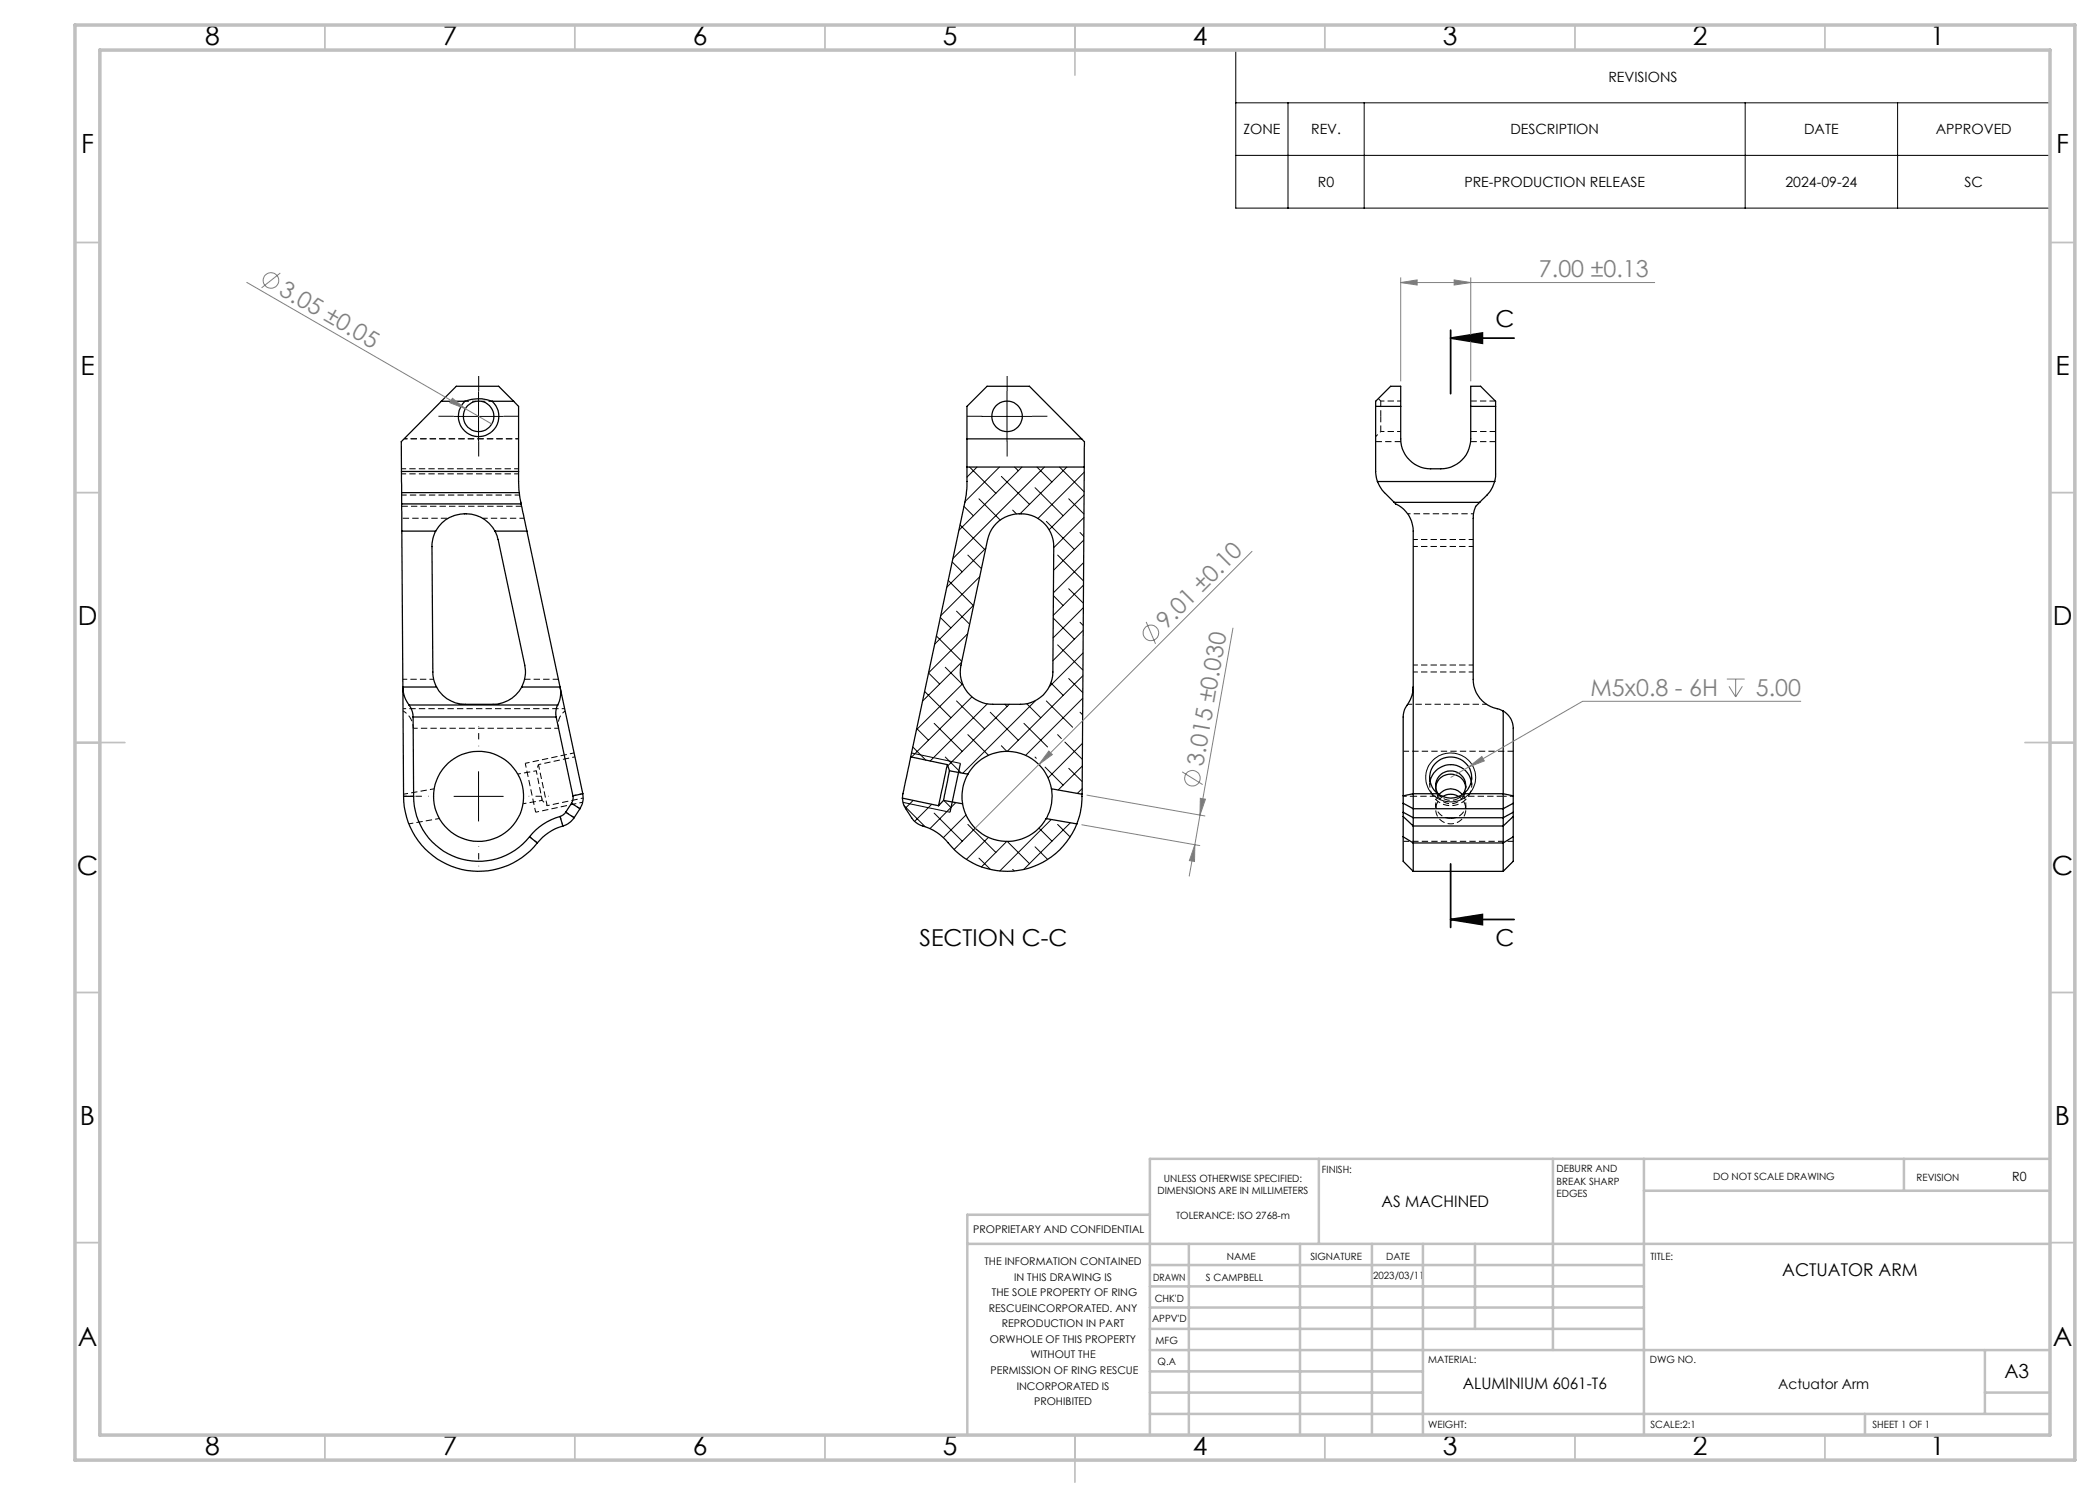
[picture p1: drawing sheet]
<svg xmlns="http://www.w3.org/2000/svg" width="420mm" height="297mm" viewBox="0 0 420 297" stroke-linecap="round" stroke-linejoin="round" font-family="sans-serif">
<path d="M80.3 93.8h23.4M80.3 99h23.6M276.2 80.2l-.5-.5M96.6 103.7h8.3M282.7 107.9h12M294.7 109.3h-12M282.7 134.4h12M294.7 133h-12M291.5 159.8a3 3 0 0 1-3.9-1.1" fill="none" stroke="#000" stroke-width=".2" stroke-dasharray="1.3 .6" stroke-dashoffset=".3" stroke-linecap="butt"/>
<g fill="none" stroke="#000" stroke-width=".2" stroke-dasharray="1.3 .6" stroke-dashoffset=".6" stroke-linecap="butt">
<path d="M80.8 87.8h22.9M103.7 87.8h-22.9M82.7 159.2l-2 .1M111.7 145.7a3.2 3.2 0 0 1 1.3-3.5M114.6 159.1l2-.4M282.7 159.3l-2-.1M302.7 159.2l-2 .1M104.6 160.7l3.8-.6M105.9 167.3l1.6 1.3M112 163.3l.6 1.9M113.2 162.4l1.6 1.1M114.3 160.6l1.7 1.1"/>
<path d="M116.5 160.4l-9.4 2"/>
</g>
<path d="M107.7 152.9l1.7 8.2" fill="none" stroke="#000" stroke-width=".2" stroke-dasharray="1.3 .6" stroke-dashoffset=".2" stroke-linecap="butt"/>
<path d="M275.2 88.3h5M294.1 88.3h5.1M294.2 86.3h5M108.4 159.7v.1M108.4 159.8v.1M286 156.2a4.2 4.2 0 0 0 4.2 4.9 4.2 4.2 0 0 0 4.1-4.9M287.1 157.1v.6M293.2 157.7v-.6M300.7 159.3h-9" fill="none" stroke="#000" stroke-width=".2" stroke-dasharray="1.3 .6" stroke-linecap="butt"/>
<path d="M93 80.3h2.2M96.3 80.3h2.2M276.2 86.3h4M280.2 80.2h-4M288.6 159.3a2.97 2.97 0 0 0-.7 4.4 2.97 2.97 0 0 0 4.5 0 2.97 2.97 0 0 0-.7-4.4M288.6 159.3h-5.9M108.4 160.1l-1.1-5.9M287.1 160.8v1.1M293.2 161.9v-1.1" fill="none" stroke="#000" stroke-width=".2" stroke-dasharray="1.3 .6" stroke-dashoffset=".5" stroke-linecap="butt"/>
<path d="M80.4 103.7h9.2" fill="none" stroke="#000" stroke-width=".2" stroke-dasharray="1.3 .6" stroke-dashoffset="-.2" stroke-linecap="butt"/>
<path d="M276.2 83.3v-3.1M276.2 86.3v-3M299.1 80.2h-4.9M80.4 101.3h23.9M111.7 135.9h-6.8M287.8 158.9a2.91 2.91 0 0 0-.4 3.2 2.91 2.91 0 0 0 2.8 1.6M302.7 150.2h-22M280.7 168.3h22M290.2 163.7a2.91 2.91 0 0 0 2.7-1.6 2.91 2.91 0 0 0-.4-3.2" fill="none" stroke="#000" stroke-width=".2" stroke-dasharray="1.3 .6" stroke-dashoffset=".1" stroke-linecap="butt"/>
<path d="M103.7 94.8h-23.4M86.8 135.9h-6.2M80.6 142.2a4 4 0 0 1 2 3.5M82.6 145.7h29.1M86.9 157.8l-6.2 1M105.1 152.7l2 9.7M114.8 150.6l-9.7 2.1M281.5 140.9h15.8M292.7 159.3a3 3 0 0 1-3.5 1.3 3 3 0 0 1-2-3.2M81.8 164.8l6.1-1.1" fill="none" stroke="#000" stroke-width=".2" stroke-dasharray="1.3 .6" stroke-dashoffset=".4" stroke-linecap="butt"/>
<path d="M275.2 87.3l1-1M294.7 102.8h-13.1M107.3 154.2l-3.7 .6M107.7 152.9l-.4 1.3M113 141.7h-32.4M115 151.4l-7.3 1.5M108.4 160.1l1 1" fill="none" stroke="#000" stroke-width=".2" stroke-dasharray="1.3 .6" stroke-dashoffset=".7" stroke-linecap="butt"/>
<path d="M286 155.5v1.5M292.7 158.7l-.7 .8-.5 .3M294.4 157v-1.5M109.4 161.1l7.3-1.5" fill="none" stroke="#000" stroke-width=".2" stroke-dasharray="1.3 .6" stroke-dashoffset=".8" stroke-linecap="butt"/>
<g fill="none" stroke="#000" stroke-width=".25">
<path d="M80.3 94.3v4.2M80.3 94.3h23.4M80.3 98.5h23.6M80.3 98.5v2.3M88.3 80.3h4.7M88.3 80.3l3-3h8.4l3 3M88.3 80.3l-8 8v6M93 80.3a7.6 7.6 0 0 1 5.4 0M93 80.3a4.1 4.1 0 0 0-.2 5.8 4.1 4.1 0 0 0 5.8 0 4.1 4.1 0 0 0-.2-5.8M98.4 80.3h4.3M102.7 80.3l1 1v13M103.7 94.3l.2 4.2"/>
<path d="M103.9 98.5l.3 2.3M193.4 93.4v4l-.3 2.5-11 51.5M193.4 87.8v5.6M193.4 87.8v-6.5l4-4h8.5l10.4 10.5M193.4 93.4h23.5M193.4 87.8h22.9M216.3 87.8l.6 .5v5.1M216.9 93.4l-.5 65.5M275.1 81.3h5M275.5 96.3a12.3 12.3 0 0 0 3.3 4.2M275.5 96.3l-.4-1.8v-14.2l3-3h2v10.5a6 6 0 0 0 6 6 7.5 7.5 0 0 0 5.8-1.3 6 6 0 0 0 2.2-4.7v-10.5h2l3 3v15.1l-.2 .9M275.5 96.3h23.4"/>
<path d="M294.1 81.3h5M298.9 96.3a9.7 9.7 0 0 1-3 4.2M80.3 100.8l.1 5.4M80.3 100.8h23.9M80.4 106.2l.3 53.1M80.4 106.2h6.7M87.1 106.2a6.8 6.8 0 0 1 11.9 0M87.1 106.2a6.6 6.6 0 0 0-.7 3.1l.2 25.1a6 6 0 0 0 .7 3M99 106.2l.6 1.7 5.4 25.1a6.7 6.7 0 0 1-.6 4.4M99 106.2h6.4M104.2 100.8l1.2 5.4M105.4 106.2l6.6 31.2"/>
<path d="M199.2 104.7a6.7 6.7 0 0 1 7.3-1.5 6.7 6.7 0 0 1 4.2 6.1l-.1 25.1a6.4 6.4 0 0 1-6.5 6.5h-5.6a6.5 6.5 0 0 1-6.3-7.9l5.3-25.1a6.5 6.5 0 0 1 1.7-3.2zM278.8 100.5l.3 .3a5.9 5.9 0 0 1 3.5 5.4v52.5M278.8 100.5h17.1M295.9 100.5a3.8 3.8 0 0 0-1.3 3.2v32.2a6 6 0 0 0 5.3 5.9l.7 .4M87.3 137.4h-6.7v.6a5.8 5.8 0 0 0 1.2 3M87.3 137.4a6.4 6.4 0 0 0 5.8 3.5h5.5a6.6 6.6 0 0 0 5.8-3.5M104.4 137.4h7.6M112 137.4l.1 1.6-.2 1-.4 1M112 137.4l4.6 21.3M282.6 137.4a7.7 7.7 0 0 1-1.7 4.5l-.3 1.5v15.8M80.7 159.3a15 15 0 0 0 10.1 14.1 15 15 0 0 0 16.7-4.8M80.7 159.3h2"/>
<path d="M81.8 141l.7 1.4 .1 1M81.8 141h29.7M82.6 143.4h28.6M82.6 143.4l.1 15.9M82.7 159.3a13 13 0 0 0 8.7 12.3 13 13 0 0 0 14.5-4.2M111.2 143.4l3.4 15.8M111.5 141l-.3 1.4v1M114.6 159.2v.7l-.3 .8M116.6 158.7a4.2 4.2 0 0 1-.6 3M116.6 158.7l-2 .5M180.5 159.6a3.9 3.9 0 0 0 .7 2.1l1.1 1.8a4.4 4.4 0 0 0 3 1.9 10.9 10.9 0 0 1 5.1 4 15 15 0 0 0 25-4.6M180.5 159.6l7.2 1.5"/>
<path d="M182.1 151.4l-1.6 8.2M182.1 151.4l7.4 1.5M189.5 152.9l-1.8 8.2M189.5 152.9l.4 1.3M189.9 154.2l-1.2 5.9M189.9 154.2l3.7 .6M192.1 152.7l-2.1 9.8M193.6 154.8a9.1 9.1 0 0 0-1.1 6M193.6 154.8a9 9 0 0 1 9.4-4.4 9 9 0 0 1 7.3 7.4M210.3 157.8a8.8 8.8 0 0 1-1.1 5.9M210.3 157.8l6.1 1.1M216.4 158.9a16.8 16.8 0 0 1-1 5.9"/>
<path d="M280.6 159.2v1.5M282.6 158.7v3M282.6 158.7h4.9M282.6 158.7l-2 .5M286 156.3a4.2 4.2 0 0 1 4.1-3.4 4.2 4.2 0 0 1 4.2 3.4M287.1 157.4a3 3 0 0 1 3-2.6 3 3 0 0 1 3 2.6M287.5 158.7a4.2 4.2 0 0 0 5.2 0M287.5 158.7a4.1 4.1 0 0 1-.7-5.6 4.1 4.1 0 0 1 5.5-1.1 4.1 4.1 0 0 1 1.5 5.5l-.3 .5-.8 .7M287.6 158.7a2.97 2.97 0 0 1 2.5-4.5 2.97 2.97 0 0 1 2.6 4.5M287.8 158.9a2.88 2.88 0 0 1 4.7 0M288.6 159.3a2.93 2.93 0 0 1 3 0M292.7 158.7h7.9"/>
<path d="M300.6 158.7v3M300.6 142.2a4.1 4.1 0 0 1 2 3.5v13.5M300.6 158.7l2 .5M300.6 142.2v16.5M302.6 159.2v1.5M105.9 167.4l1.6 1.2M112 163.3a11.8 11.8 0 0 0-6.1 4.1M112 163.3l.6 1.9M112.6 165.2a10.3 10.3 0 0 0-5.1 3.4M113.1 162.5l-.5 .5-.6 .3M113.1 162.5l1.7 1M114.3 160.7l1.7 1"/>
<path d="M114.3 160.7l-1.2 1.8M114.8 163.5a4.2 4.2 0 0 1-2.2 1.7M116 161.7l-1.2 1.8M188.7 160.1l3.8 .7M188.7 160.1l-1 1M192.5 160.8a9 9 0 0 0 7.3 7.3 9 9 0 0 0 9.4-4.4M209.2 163.7l6.2 1.1M280.6 162.5v.8M280.6 163.3v4.1M280.6 167.4v4.9l2 2M280.6 160.7l2 1M280.6 160.7v1.8"/>
<path d="M280.6 162.5l2 1M280.6 163.3l2 1.9M280.6 167.4l2 1.2M282.6 163.5v1.7M282.6 165.2v3.4M282.6 168.6v5.7M282.6 174.3h18M282.6 161.7h18M282.6 161.7v1.8M282.6 163.5h18M282.6 165.2h18M282.6 168.6h18"/>
<path d="M300.6 163.5v1.7M300.6 165.2v3.4M300.6 168.6v5.7M300.6 161.7v1.8M302.6 162.5v.8M302.6 163.3v4.1M302.6 167.4v4.9l-2 2M302.6 160.7l-2 1M302.6 160.7v1.8M302.6 162.5l-2 1M302.6 163.3l-2 1.9M302.6 167.4l-2 1.2"/>
<circle cx="95.7" cy="83.2" r="3"/>
<circle cx="201.4" cy="83.2" r="3"/>
<circle cx="95.7" cy="159.3" r="9"/>
</g>
<path d="M293.1 157.4v1l-.4 .9" fill="none" stroke="#000" stroke-width=".2" stroke-dasharray="1.3 .6" stroke-dashoffset="1" stroke-linecap="butt"/>
<g fill="none" stroke="#000" stroke-width=".2">
<path d="M247.2 10h162.8v31.6h-162.8zM247.2 20.6h162.8M247.2 31.1h162.8M257.6 20.6v21M272.8 20.6v21M349 20.6v21M379.5 20.6v21M95.7 78.3v10M201.4 78.3v10M90.7 83.3h10M193.9 93.4l5.3 5.3M195.4 93.4l-2 2"/>
<path d="M195.8 99.8l4.3 4.2M196.4 83.3h10M199.9 93.4l-6.9 6.9M200.3 95.3l5.6 5.6M202.9 93.4l.8 .8M204.4 93.4l-12.6 12.6M207 97.5l5.6 5.6M207.4 93.4l3 3M208.9 93.4l-18.3 18.3M211.9 93.4l4.9 5M213.4 93.4l-9.4 9.4M213.7 99.8l3.1 3"/>
<path d="M216.8 99l-7 6.9M216.9 94.4l-9.3 9.3M189.7 116.1l5 5M190.4 112.4l2 2M192 105l4.9 4.9M192.8 101.3l1.9 1.8M193.6 111l2.7 2.7M195.9 115.4l-7.8 7.8M197.2 109.6l-7.8 7.8M202.5 102l.8 .8M209.3 104.3l5.6 5.6M210.7 119.1l1.9 2"/>
<path d="M211.5 111l5.2 5.2M213.7 117.8l3 2.8M216 106.5l.7 .8M216.7 117l-6.1 6.1M216.7 112.5l-6 6.1M216.7 108l-6 6M216.8 103.5l-6.1 6M184.9 138.3l5.3 5.2M185.7 134.6l2.2 2.2M187.3 127.2l5 5.1M188.1 123.5l2.1 2.1M189.1 133.5l3.5 3.5"/>
<path d="M191.3 122.2l2.6 2.6M192.3 132.5l-7.8 7.7M192.5 136.8l-9.2 9.1M193.5 126.7l-7.8 7.8M194.4 139.4l-12.1 12M194.7 121l-7.8 7.8M210.2 136.6l2.4 2.5M210.6 123.6l4.3 4.2M211.5 129l5.1 5M213.7 135.7l2.8 2.8M216 124.5l.6 .6M216.5 139.7l-11.4 11.4"/>
<path d="M216.6 135.1l-15.2 15.2M216.6 130.6l-6.8 6.8M216.6 121.6l-6 6M216.6 126.1l-6 6M90.7 159.3h10M95.7 154.3v10M182.3 150.6l9.8 2.1M182.6 149.4l2.6 2.6M183.3 145.7l2.4 2.4M186.8 144.7l5.6 5.6M189.1 151.4l3.1 3.2M191.3 140.2l5.6 5.6"/>
<path d="M193.6 146.9l4.1 4.2M197.4 140.8l-11.4 11.4M198 142.4l5.7 5.7M200.3 149.2l1.1 1.1M201 140.9l.4 .4M201.9 140.9l-12.4 12.3M204.8 144.7l4.7 4.7M205.4 140.8l2.7 2.7M207 151.4l.3 .3M207.1 140.2l-14.6 14.5M207.8 152.9h.1M209 153.4l3.6 3.6"/>
<path d="M209.3 140.2l5.2 5.2M211.5 146.9l.8 .8M213 148.4l3.5 3.5M213.7 153.7l2.7 2.6M216 142.4l.5 .5M216.4 157.7l-.9 1M216.5 148.7l-6.9 6.9M216.5 153.2l-4.9 4.8M286.5 152.1a4.9 4.9 0 0 1 8.1 1.2 4.9 4.9 0 0 1-4.1 7.1 4.9 4.9 0 0 1-4.9-2.7 4.9 4.9 0 0 1 .9-5.6zM180.6 160.5l9.4 2M180.8 161.1l4.2 4.2M182.6 160.1l-1.5 1.5"/>
<path d="M186.3 160.9l-3.4 3.4M186.8 162.6l5.6 5.6M188.8 160.1l1.4 1.4M191.2 160.5l-5.2 5.2M193.2 163l-4.5 4.5M193.6 164.9l5.6 5.6M195.1 165.6l-4.3 4.3M195.8 171.6l2.3 2.3M197.7 167.5l-4.4 4.4M201.4 168.3l-5.1 5.1M201.4 168.3l4.5 4.5M202.5 173.9l.4 .3"/>
<path d="M207 169.4l2.5 2.5M207.8 165.6l2.6 2.6M210.3 163.9l-10.3 10.3M211.5 164.9l2.5 2.5M214.1 164.6l-9.3 9.3"/>
</g>
<g fill="none" stroke="#808080" stroke-width=".2">
<path d="M49.4 56.5l49 28.3M56.1 54.6l-3.8 3M280.1 56.5l3.3-.5v1zM280.1 55.5v20.8M280.1 56.5h50.9M290.8 56l3.3 .5-3.3 .5zM294.1 55.5v20.8M90.5 79.7l2.6 2-3.1-1.2zM250.4 110.3l-55.3 55.3M229.2 124.4l1.9 4.4M246.6 125.6l-6.6 37.4M345.4 135.8h3.5"/>
<path d="M345.8 137.3l1.3 2.1M347.1 135.8v3.6M348.5 137.3l-1.4 2.1M209.8 150.2l.7 .7-2.7 2zM217.4 159l23.6 4.2M236.4 154.4l4.1 2.5M240.1 159.7l1 .1-1.1 3.2zM293.8 153.4l2.6-2.1 .5 .9zM293.8 153.4l-3.7 2.1M360.2 140.3h-43.7l-22.7 13.1M216.4 165l23.6 4.1M239 168.9l-.1 3.4-1-.2z"/>
<path d="M239 168.9l-1.2 6.3M240 163l-1 5.9"/>
<circle cx="54.2" cy="56.1" r="1.56"/>
<circle cx="230.2" cy="126.6" r="1.55"/>
<circle cx="238.5" cy="155.7" r="1.56"/>
</g>
<path d="M290.1 67.6l6.4-1v2zM290.1 67.6h12.7M290.1 66v12.7M290.1 172.8v12.7M290.1 183.9l6.4-1v2zM290.1 183.9h12.7" fill="none" stroke="#000" stroke-width=".35"/>
<path d="M95.7 78.3v-3.1M201.4 78.3v-3.1M90.7 83.3h-3M95.7 88.3v3M100.7 83.3h3.1M196.4 83.3h-3M201.4 88.3v3M206.4 83.3h3.1" fill="none" stroke="#000" stroke-width=".2" stroke-dasharray="15.2 1.3 1.3 1.3" stroke-linecap="butt"/>
<path d="M85.7 159.3h-4M95.7 149.3v-4.1M105.7 159.3h4M95.7 169.3v4" fill="none" stroke="#000" stroke-width=".2" stroke-dasharray="15.2 1.3 1.3 1.3" stroke-dashoffset="15.1" stroke-linecap="butt"/>
<g fill="none" stroke="#c0c0c0" stroke-width=".35">
<path d="M65 5v5M115 5v5M165 5v5M215 5v10M265 5v5M315 5v5M365 5v5M15 48.5h5M410 48.5h5M15 98.5h5M410 98.5h5M15 148.5h10"/>
<path d="M405 148.5h10M15 198.5h5M410 198.5h5M15 248.5h5M410 248.5h5M65 287v5M115 287v5M165 287v5M215 287v9.4M265 287v5M315 287v5M365 287v5"/>
</g>
<g fill="none" stroke="#c0c0c0" stroke-width=".5">
<path d="M263.8 231.8v17M310.6 231.8v38.2M328.8 231.8v55.2M328.8 238.2h81.2M380.8 231.8v6.4M410 231.8h-180v55.2M193.5 248.8h216.5M230 257.3h98.8M230 253h98.8M230 243h-36.5v44M237.8 248.8v38.2M260 248.8v38.2"/>
<path d="M274.4 248.8v38.2M284.6 248.8v38.2M295 248.8v17M230 265.8h98.8M230 261.5h98.8M230 278.5h54.6M230 274.3h54.6M230 270h180M397 278.5h13M397 270v12.8M230 282.8h180M373 282.8v4.2"/>
</g>
<path d="M15 5h400v287h-400zM20 10h390v277h-390z" fill="none" stroke="#c0c0c0" stroke-width=".7"/>
<path d="M290.1 67.6l6.4-1v2zM290.1 183.9l6.4-1v2z" fill="#000"/>
<g fill="#808080">
<path d="M90.5 79.7l2.6 2-3.1-1.2z"/>
<path d="M209.8 150.2l.7 .7-2.7 2z"/>
<path d="M293.8 153.4l2.6-2.1 .5 .9z"/>
<path d="M240.1 159.7l1 .1-1.1 3.2zM239 168.9l-.1 3.4-1-.2z"/>
<path d="M280.1 56.5l3.3-.5v1zM290.8 56l3.3 .5-3.3 .5z"/>
</g>
<g font-size="5.3">
<text x="41" y="8.9">8</text>
<text x="88.5" y="8.9">7</text>
<text x="138.5" y="8.9">6</text>
<text x="188.5" y="8.9">5</text>
<text x="238.5" y="8.9">4</text>
<text x="288.5" y="8.9">3</text>
<text x="338.5" y="8.9">2</text>
<text x="386" y="8.9">1</text>
<text x="16.2" y="30.7">F</text>
<text x="411.2" y="30.7">F</text>
<text x="16.1" y="74.9">E</text>
<text x="411.1" y="74.9">E</text>
<text x="15.5" y="124.9">D</text>
<text x="410.5" y="124.9">D</text>
<text x="15.4" y="174.9">C</text>
<text x="410.4" y="174.9">C</text>
<text x="16" y="224.9">B</text>
<text x="411" y="224.9">B</text>
<text x="15.5" y="269.2">A</text>
<text x="410.5" y="269.2">A</text>
<text x="41" y="290.9">8</text>
<text x="88.5" y="290.9">7</text>
<text x="138.5" y="290.9">6</text>
<text x="188.5" y="290.9">5</text>
<text x="238.5" y="290.9">4</text>
<text x="288.5" y="290.9">3</text>
<text x="338.5" y="290.9">2</text>
<text x="386" y="290.9">1</text>
</g>
<g font-size="4.7" fill="#808080">
<text x="55.6" y="58.8" transform="rotate(30 55.6 58.8)">3.05 ±0.05</text>
<text x="307.8" y="55.5">7.00 ±0.13</text>
<text x="233.2" y="126" transform="rotate(-45 233.2 126)">9.01 ±0.10</text>
<text x="318.1" y="139.2">M5x0.8 - 6H</text>
<text x="351.2" y="139.2">5.00</text>
<text x="240.6" y="153.4" transform="rotate(-80 240.6 153.4)">3.015 ±0.030</text>
</g>
<g font-size="4.7">
<text x="299.1" y="65.5">C</text>
<text x="183.9" y="189.2">SECTION C-C</text>
<text x="299.1" y="189.2">C</text>
</g>
<text font-size="3.9" x="400.9" y="275.5">A3</text>
<text font-size="3.5" x="356.4" y="255.3">ACTUATOR ARM</text>
<g font-size="3.2">
<text x="276.3" y="241.4">AS MACHINED</text>
<text x="292.6" y="277.9">ALUMINIUM 6061-T6</text>
</g>
<g font-size="2.8">
<text x="321.7" y="16.3">REVISIONS</text>
<text x="248.7" y="26.9">ZONE</text>
<text x="262.2" y="26.9">REV.</text>
<text x="302.1" y="26.9">DESCRIPTION</text>
<text x="360.8" y="26.9">DATE</text>
<text x="387.2" y="26.9">APPROVED</text>
<text x="263.6" y="37.4">R0</text>
<text x="292.9" y="37.4">PRE-PRODUCTION RELEASE</text>
<text x="357.1" y="37.4">2024-09-24</text>
<text x="392.9" y="37.4">SC</text>
<text x="355.6" y="277.9">Actuator Arm</text>
</g>
<text font-size="2.5" x="402.4" y="236.1">R0</text>
<g font-size="2.1">
<text x="194.7" y="246.6">PROPRIETARY AND CONFIDENTIAL</text>
<text x="196.9" y="253">THE INFORMATION CONTAINED</text>
<text x="202.8" y="256.1">IN THIS DRAWING IS</text>
<text x="197.8" y="262.3">RESCUEINCORPORATED. ANY</text>
<text x="198.4" y="259.2">THE SOLE PROPERTY OF RING</text>
<text x="198" y="268.6">ORWHOLE OF THIS PROPERTY</text>
<text x="200.4" y="265.5">REPRODUCTION IN PART</text>
<text x="198.1" y="274.8">PERMISSION OF RING RESCUE</text>
<text x="206.1" y="271.7">WITHOUT THE</text>
<text x="203.3" y="277.9">INCORPORATED IS</text>
<text x="206.8" y="281">PROHIBITED</text>
</g>
<g font-size="2">
<text x="231.5" y="238.8">DIMENSIONS ARE IN MILLIMETERS</text>
<text x="232.8" y="236.3">UNLESS OTHERWISE SPECIFIED:</text>
<text x="264.4" y="234.6">FINISH:</text>
<text x="311.3" y="234.5">DEBURR AND</text>
<text x="311.3" y="237">BREAK SHARP</text>
<text x="311.3" y="239.5">EDGES</text>
<text x="342.6" y="236">DO NOT SCALE DRAWING</text>
<text x="383.3" y="236.2">REVISION</text>
<text x="235.2" y="243.8">TOLERANCE: ISO 2768-m</text>
<text x="245.4" y="251.9">NAME</text>
<text x="262.1" y="251.9">SIGNATURE</text>
<text x="277.2" y="251.9">DATE</text>
<text x="330.1" y="251.9">TITLE:</text>
<text x="230.6" y="256.1">DRAWN</text>
<text x="241.2" y="256.1">S CAMPBELL</text>
<text x="274.6" y="255.9">2023/03/11</text>
<text x="230.9" y="260.3">CHK'D</text>
<text x="230.4" y="264.4">APPV'D</text>
<text x="231.1" y="268.8">MFG</text>
<text x="231.5" y="273">Q.A</text>
<text x="285.6" y="272.5">MATERIAL:</text>
<text x="330" y="272.5">DWG NO.</text>
<text x="285.6" y="285.5">WEIGHT:</text>
<text x="330.1" y="285.6">SCALE:2:1</text>
<text x="374.5" y="285.6">SHEET 1 OF 1</text>
</g>
</svg>
